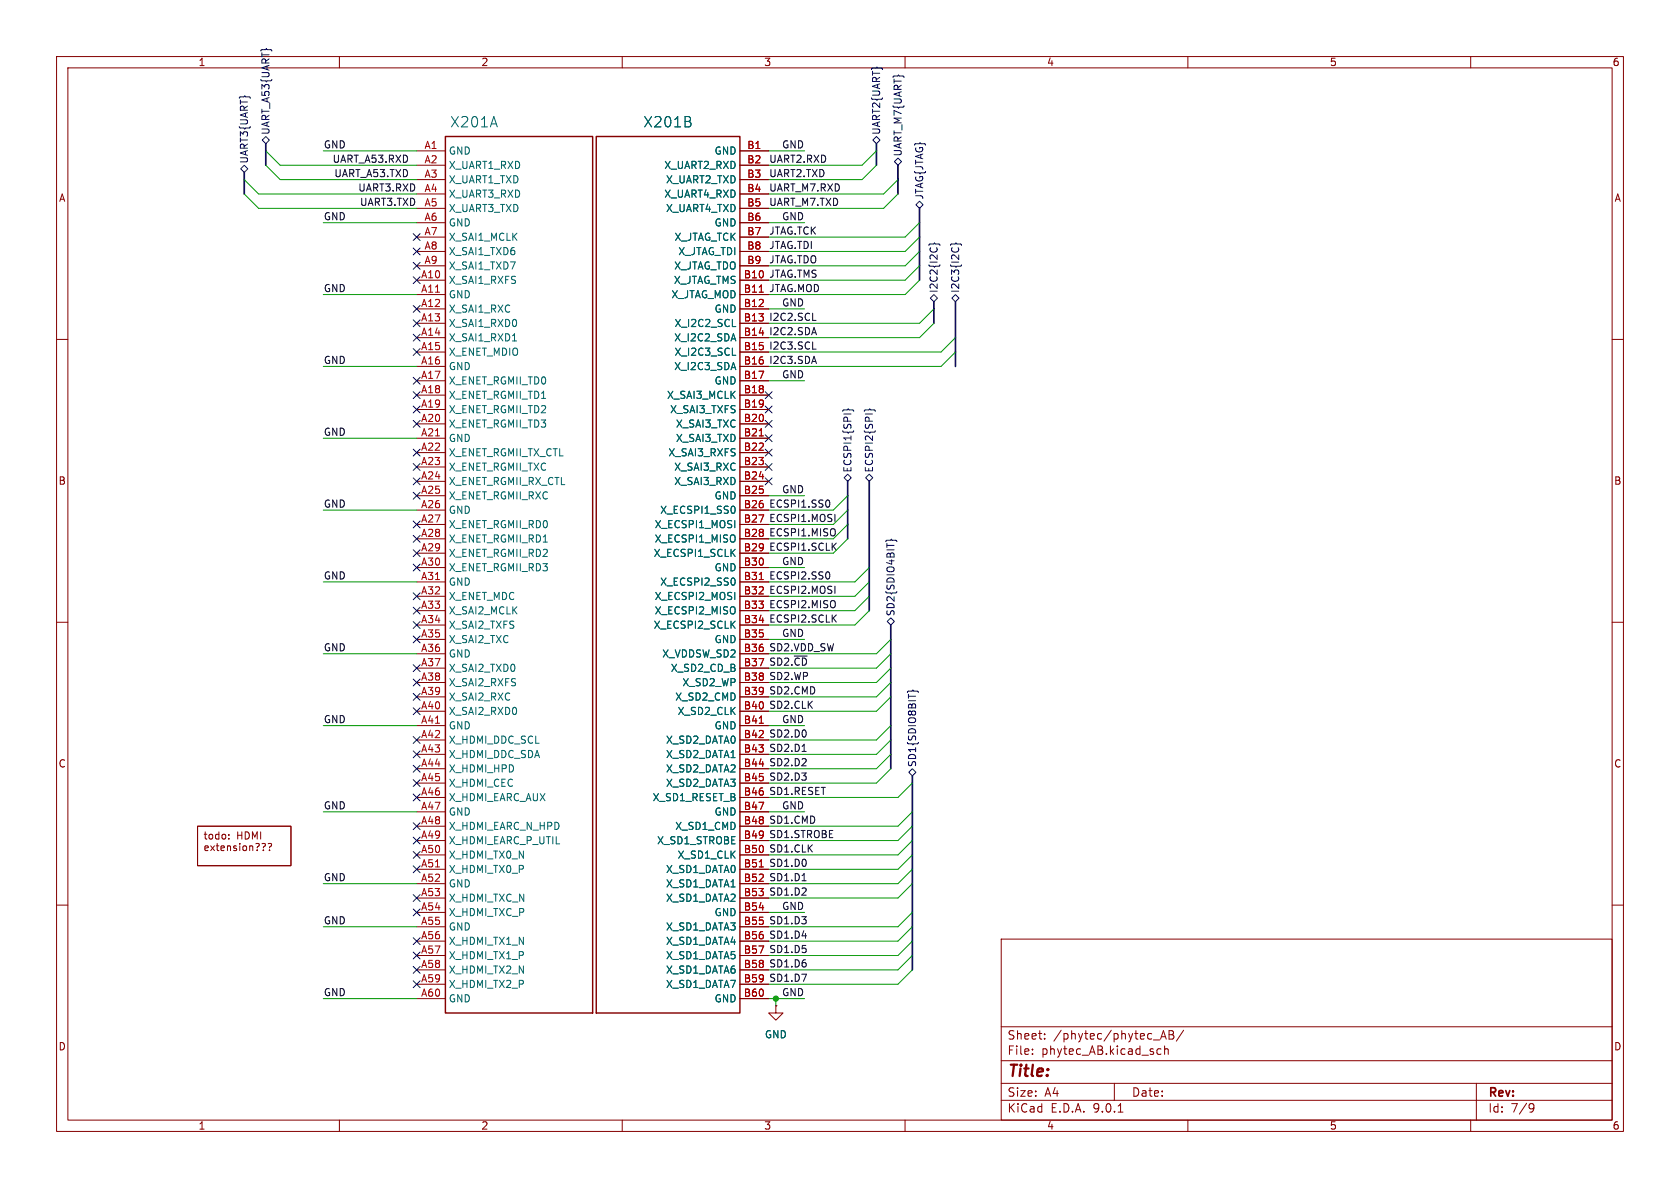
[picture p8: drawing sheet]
<svg xmlns="http://www.w3.org/2000/svg" width="297mm" height="210mm" viewBox="0 0 297 210" stroke-linecap="round" stroke-linejoin="round" font-family="sans-serif">
<g fill="none" stroke="#840000" stroke-width=".18">
<path d="M10 10h277v190h-277zM12 12h273v186h-273zM60 10v2M110 10v2M160 10v2M210 10v2M260 10v2M73.7 26.7h5M73.7 29.2h5M73.7 31.8h5M73.7 34.3h5M73.7 36.8h5"/>
<path d="M73.7 39.4h5M130.8 26.7h5.1M130.8 29.2h5.1M130.8 31.8h5.1M130.8 34.3h5.1M130.8 36.8h5.1M130.8 39.4h5.1M73.7 41.9h5M73.7 44.5h5M73.7 47h5M73.7 49.5h5M73.7 52.1h5"/>
<path d="M73.7 54.6h5M73.7 57.2h5M73.7 59.7h5M130.8 41.9h5.1M130.8 44.5h5.1M130.8 47h5.1M130.8 49.5h5.1M130.8 52.1h5.1M130.8 54.6h5.1M130.8 57.2h5.1M130.8 59.7h5.1M10 60h2"/>
<path d="M73.7 62.2h5M73.7 64.8h5M73.7 67.3h5M73.7 69.9h5M73.7 72.4h5M73.7 74.9h5M73.7 77.5h5M130.8 62.2h5.1M130.8 64.8h5.1M130.8 67.3h5.1M130.8 69.9h5.1M130.8 72.4h5.1"/>
<path d="M130.8 74.9h5.1M130.8 77.5h5.1M285 60h2M73.7 80h5M73.7 82.6h5M73.7 85.1h5M73.7 87.6h5M73.7 90.2h5M73.7 92.7h5M73.7 95.3h5M73.7 97.8h5M130.8 80h5.1"/>
<path d="M130.8 82.6h5.1M130.8 85.1h5.1M130.8 87.6h5.1M130.8 90.2h5.1M130.8 92.7h5.1M130.8 95.3h5.1M130.8 97.8h5.1M10 110h2M73.7 100.3h5M73.7 102.9h5M73.7 105.4h5M73.7 108h5"/>
<path d="M73.7 110.5h5M73.7 113h5M73.7 115.6h5M73.7 118.1h5M130.8 100.3h5.1M130.8 102.9h5.1M130.8 105.4h5.1M130.8 108h5.1M130.8 110.5h5.1M130.8 113h5.1M130.8 115.6h5.1M130.8 118.1h5.1"/>
<path d="M285 110h2M73.7 120.7h5M73.7 123.2h5M73.7 125.7h5M73.7 128.3h5M73.7 130.8h5M73.7 133.4h5M73.7 135.9h5M73.7 138.4h5M130.8 120.7h5.1M130.8 123.2h5.1M130.8 125.7h5.1"/>
<path d="M130.8 128.3h5.1M130.8 130.8h5.1M130.8 133.4h5.1M130.8 135.9h5.1M130.8 138.4h5.1M34.9 146.1h16.5v6.9h-16.5zM40.5 148.2v.1M40.5 147.5v.2M46.9 149.2v.3M47.4 149.2l.4-.1 .2 .2-.4 .6M47.6 150.2v.2M73.7 141h5"/>
<path d="M73.7 143.5h5M73.7 146.1h5M73.7 148.6h5M73.7 151.1h5M73.7 153.7h5M73.7 156.2h5M73.7 158.8h5M130.8 141h5.1M130.8 143.5h5.1M130.8 146.1h5.1M130.8 148.6h5.1M130.8 151.1h5.1"/>
<path d="M130.8 153.7h5.1M130.8 156.2h5.1M130.8 158.8h5.1M10 160h2M73.7 161.3h5M73.7 163.8h5M73.7 166.4h5M73.7 168.9h5M73.7 171.5h5M73.7 174h5M73.7 176.5h5M130.8 161.3h5.1"/>
<path d="M130.8 163.8h5.1M130.8 166.4h5.1M130.8 168.9h5.1M130.8 171.5h5.1M130.8 174h5.1M130.8 176.5h5.1M137.2 177.8v1.3h1.2l-1.2 1.2-1.3-1.2h1.3M137.2 177.8h.1M177 166h108v32h-108zM285 160h2M60 198v2M110 198v2"/>
<path d="M160 198v2M177 194.5h108M177 191.5h108M177 187.5h108M177 181.5h108M182.5 186.3v.1M182.5 185.5v.1M184.7 183.6v.1M184.7 182.8v.1M197 191.5v3M197.7 196.6h.8M203.9 183.8h1.1"/>
<path d="M204.6 186.3l.2 .1 .4-.1M205.2 183.7l.5-1.5 .5 1.5M205.2 185.5l-.4-.1-.2 .1M205.3 183.3h.7M205.9 185.5l.2-.1 .4 .1v.9M205.9 184.9v1.5M206.7 182.2h.5l.2 .1 .1 .3-.3 .3a.4 .4 0 0 1 .3 .4 .4 .4 0 0 1-.3 .4h-.5zM206.7 182.9h.5M209.2 182.1l-1.2 2M210 198v2M260 198v2M261 191.5v6.5"/>
<path d="M270.6 195.1l.5 .1a.99 .99 0 0 1-.4 1.4h-.2M271.2 195.7l-.3 .3h-.3"/>
</g>
<path d="M78.7 24.1h26.1v155h-26.1zM105.4 24.1h25.4v155h-25.4z" fill="none" stroke="#840000" stroke-width=".25"/>
<path d="M122.1 21.6v.7M129.5 57.7h.6M90.6 60.3h.7M129.5 62.8h.6M129.9 89.7v.8M129.9 102.4v.8" fill="none" stroke="#006464" stroke-width=".18"/>
<path d="M134.2 51.7h.8M134.2 77.1h.8M134.2 102.5h.8M134.2 127.9h.8M134.2 153.3h.8" fill="none" stroke="#a90000" stroke-width=".18"/>
<g fill="none" stroke="#000084" stroke-width=".18">
<path d="M42.5 29.8l.7-.6 .6 .6-.6 .7zM46.4 24.8l.6-.7 .6 .7-.6 .6zM154.3 24.8l.6-.7 .7 .7-.7 .6zM158.7 27.9l.7 .7-.7 .6-.6-.6zM161.9 36.2l.7-.6 .6 .6-.6 .6zM73.1 48.9l1.2 1.2M73.1 46.4l1.2 1.2M73.1 43.8l1.2 1.3M73.1 41.3l1.2 1.2M73.1 56.5l1.2 1.3M73.1 54l1.2 1.2M73.1 59.1l1.2 1.2"/>
<path d="M74.3 48.9l-1.2 1.2M74.3 46.4l-1.2 1.2M74.3 43.8l-1.2 1.3M74.3 41.3l-1.2 1.2M74.3 56.5l-1.2 1.3M74.3 54l-1.2 1.2M74.3 59.1l-1.2 1.2M164.2 43.4l.2-.3h.6l.2-.2 .2 .2h.6l.2 .3M164.5 52.7l.6-.6 .6 .6-.6 .6zM168 43.4l.2-.3h.6l.2-.2 .2 .2h.6l.2 .3M168.3 52.7l.6-.6 .6 .6-.6 .6zM73.1 71.8l1.2 1.2"/>
<path d="M73.1 61.6l1.2 1.2M73.1 66.7l1.2 1.2M73.1 69.2l1.2 1.3M73.1 74.3l1.2 1.2M73.1 79.4l1.2 1.2M74.3 71.8l-1.2 1.2M74.3 61.6l-1.2 1.2M74.3 66.7l-1.2 1.2M74.3 69.2l-1.2 1.3M74.3 74.3l-1.2 1.2M74.3 79.4l-1.2 1.2M135.3 71.8l1.2 1.2"/>
<path d="M135.3 74.3l1.2 1.2M135.3 79.4l1.2 1.2M135.3 69.2l1.2 1.3M135.3 76.9l1.2 1.2M136.5 71.8l-1.2 1.2M136.5 74.3l-1.2 1.2M136.5 79.4l-1.2 1.2M136.5 69.2l-1.2 1.3M136.5 76.9l-1.2 1.2M149 72.7l.2-.2h.6l.2-.2 .1 .2h.6l.2 .2M152.8 72.7l.2-.2h.6l.2-.2 .1 .2h.7l.1 .2M73.1 87l1.2 1.2"/>
<path d="M73.1 84.5l1.2 1.2M73.1 92.1l1.2 1.2M73.1 94.6l1.2 1.3M73.1 97.2l1.2 1.2M73.1 99.7l1.2 1.2M73.1 81.9l1.2 1.3M74.3 87l-1.2 1.2M74.3 84.5l-1.2 1.2M74.3 92.1l-1.2 1.2M74.3 94.6l-1.2 1.3M74.3 97.2l-1.2 1.2M74.3 99.7l-1.2 1.2"/>
<path d="M74.3 81.9l-1.2 1.3M135.3 81.9l1.2 1.3M135.3 84.5l1.2 1.2M136.5 81.9l-1.2 1.3M136.5 84.5l-1.2 1.2M149.2 84.5l.7-.7 .6 .7-.6 .6zM153 84.5l.7-.7 .6 .7-.6 .6zM156.6 95.7l.2-.2h.6l.2-.2 .2 .2h.6l.1 .2M73.1 117.5l1.2 1.2M73.1 107.3l1.2 1.3M73.1 112.4l1.2 1.2M73.1 109.9l1.2 1.2"/>
<path d="M73.1 104.8l1.2 1.2M74.3 117.5l-1.2 1.2M74.3 107.3l-1.2 1.3M74.3 112.4l-1.2 1.2M74.3 109.9l-1.2 1.2M74.3 104.8l-1.2 1.2M156.8 109.9l.7-.7 .6 .7-.6 .6zM73.1 125.1l1.2 1.2M73.1 122.6l1.2 1.2M73.1 120l1.2 1.3M73.1 130.2l1.2 1.2M73.1 135.3l1.2 1.2"/>
<path d="M73.1 132.7l1.2 1.3M73.1 137.8l1.2 1.2M74.3 125.1l-1.2 1.2M74.3 122.6l-1.2 1.2M74.3 120l-1.2 1.3M74.3 130.2l-1.2 1.2M74.3 135.3l-1.2 1.2M74.3 132.7l-1.2 1.3M74.3 137.8l-1.2 1.2M160.4 122.4l.2-.2h.6l.2-.2 .2 .2h.6l.2 .2M160.7 136.5l.6-.6 .6 .6-.6 .7zM73.1 148l1.2 1.2"/>
<path d="M73.1 150.5l1.2 1.2M73.1 153.1l1.2 1.2M73.1 158.1l1.2 1.3M73.1 140.4l1.2 1.2M73.1 145.4l1.2 1.3M74.3 148l-1.2 1.2M74.3 150.5l-1.2 1.2M74.3 153.1l-1.2 1.2M74.3 158.1l-1.2 1.3M74.3 140.4l-1.2 1.2M74.3 145.4l-1.2 1.3M73.1 160.7l1.2 1.2"/>
<path d="M73.1 173.4l1.2 1.2M73.1 170.8l1.2 1.3M73.1 168.3l1.2 1.2M73.1 165.8l1.2 1.2M74.3 160.7l-1.2 1.2M74.3 173.4l-1.2 1.2M74.3 170.8l-1.2 1.3M74.3 168.3l-1.2 1.2M74.3 165.8l-1.2 1.2"/>
</g>
<path d="M143.7 56.6h.6M143.7 61.7h.6M146.5 88.4l.2 .5-.2 .7M146.5 101.1l.2 .5-.2 .7M141.8 132.8h.7M141.8 155.7h.7" fill="none" stroke="#0f0f0f" stroke-width=".18"/>
<path d="M43.2 30.5v3.8M47 25.4v3.8M154.9 25.4v3.8M158.7 29.2v5.1M162.6 36.8v12.7M165.1 53.3v3.9M168.9 53.3v11.5M149.9 85.1v10.2M153.7 85.1v22.9M157.5 110.5v25.4M161.3 137.2v34.3" fill="none" stroke="#000084" stroke-width=".3"/>
<g fill="none" stroke="#009600" stroke-width=".18">
<path d="M43.2 34.3l2.5 2.5h28M43.2 31.8l2.5 2.5h28M47 29.2l2.5 2.6h24.2M47 26.7l2.5 2.5h24.2M57.1 39.4h16.6M57.1 26.7h16.6M135.9 39.4h6.3M135.9 26.7h6.3M154.9 29.2l-2.5 2.6h-16.5M154.9 26.7l-2.5 2.5h-16.5M158.7 34.3l-2.5 2.5h-20.3M158.7 31.8l-2.5 2.5h-20.3"/>
<path d="M162.6 39.4l-2.6 2.5h-24.1M57.1 52.1h16.6M135.9 54.6h6.3M162.6 41.9l-2.6 2.6h-24.1M162.6 49.5l-2.6 2.6h-24.1M162.6 44.5l-2.6 2.5h-24.1M162.6 47l-2.6 2.5h-24.1M165.1 54.6l-2.5 2.6h-26.7M165.1 57.2l-2.5 2.5h-26.7M168.9 59.7l-2.5 2.5h-30.5M57.1 64.8h16.6M57.1 77.5h16.6"/>
<path d="M135.9 67.3h6.3M168.9 62.2l-2.5 2.6h-30.5M57.1 90.2h16.6M135.9 87.6h6.3M149.9 95.3l-2.6 2.5h-11.4M149.9 87.6l-2.6 2.6h-11.4M149.9 92.7l-2.6 2.6h-11.4M149.9 90.2l-2.6 2.5h-11.4M57.1 102.9h16.6M57.1 115.6h16.6M135.9 113h6.3M135.9 100.3h6.3"/>
<path d="M153.7 100.3l-2.6 2.6h-15.2M153.7 102.9l-2.6 2.5h-15.2M153.7 105.4l-2.6 2.6h-15.2M153.7 108l-2.6 2.5h-15.2M157.5 113l-2.6 2.6h-19M157.5 115.6l-2.6 2.5h-19M157.5 118.1l-2.6 2.6h-19M57.1 128.3h16.6M135.9 128.3h6.3M157.5 130.8l-2.6 2.6h-19M157.5 128.3l-2.6 2.5h-19M157.5 120.7l-2.6 2.5h-19"/>
<path d="M157.5 133.4l-2.6 2.5h-19M157.5 135.9l-2.6 2.5h-19M157.5 123.2l-2.6 2.5h-19M161.3 138.4l-2.6 2.6h-22.8M57.1 156.2h16.6M57.1 143.5h16.6M135.9 143.5h6.3M161.3 153.7l-2.6 2.5h-22.8M161.3 151.1l-2.6 2.6h-22.8M161.3 156.2l-2.6 2.6h-22.8M161.3 148.6l-2.6 2.5h-22.8M161.3 146.1l-2.6 2.5h-22.8"/>
<path d="M161.3 143.5l-2.6 2.6h-22.8M57.1 163.8h16.6M57.1 176.5h16.6M135.9 161.3h6.3M135.9 176.5h6.3M137.2 176.5v1.3M161.3 161.3l-2.6 2.5h-22.8M161.3 163.8l-2.6 2.6h-22.8M161.3 168.9l-2.6 2.6h-22.8M161.3 171.5l-2.6 2.5h-22.8M161.3 166.4l-2.6 2.5h-22.8"/>
</g>
<circle cx="137.2" cy="176.5" r=".46" fill="#009600" stroke="#009600" stroke-width=".18"/>
<text font-size="2.8" fill="#840000" x="178" y="190.9">Title:</text>
<g font-size="2.5" fill="#006464">
<text x="79.5" y="22.7">X201A</text>
<text x="113.7" y="22.7">X201B</text>
</g>
<g font-size="2.1" fill="#840000">
<text x="178" y="184">Sheet:</text>
<text x="186.2" y="184">/phytec/phytec_AB/</text>
<text x="178" y="186.7">File:</text>
<text x="184.1" y="186.7">phytec_AB.kicad_sch</text>
<text x="178" y="196.9">KiCad</text>
<text x="178" y="194.1">Size:</text>
<text x="184.7" y="194.1">A4</text>
<text x="185.7" y="196.9">E.D.A.</text>
<text x="193.3" y="196.9">9.0.1</text>
<text x="200" y="194.1">Date:</text>
<text x="263" y="194.3">Rev:</text>
<text x="263" y="196.9">Id:</text>
<text x="267.1" y="196.9">7/9</text>
</g>
<g font-size="1.8" fill="#840000">
<text x="35" y="11.9">1</text>
<text x="85" y="11.9">2</text>
<text x="135" y="11.9">3</text>
<text x="185" y="11.9">4</text>
<text x="235" y="11.9">5</text>
<text x="285" y="11.9">6</text>
<text x="10.3" y="35.9">A</text>
<text x="285.3" y="35.9">A</text>
<text x="10.3" y="85.9">B</text>
<text x="285.3" y="85.9">B</text>
<text x="10.3" y="135.9">C</text>
<text x="285.3" y="135.9">C</text>
<text x="35.9" y="148.7">todo:</text>
<text x="41.8" y="148.7">HDMI</text>
<text x="35.9" y="150.8">extension???</text>
<text x="10.3" y="185.9">D</text>
<text x="285.3" y="185.9">D</text>
<text x="35" y="199.9">1</text>
<text x="85" y="199.9">2</text>
<text x="135" y="199.9">3</text>
<text x="185" y="199.9">4</text>
<text x="235" y="199.9">5</text>
<text x="285" y="199.9">6</text>
</g>
<g font-size="1.8" fill="#000084">
<text x="47.9" y="23.9" transform="rotate(-90 47.9 23.9)">UART_A53{UART}</text>
<text x="155.8" y="23.9" transform="rotate(-90 155.8 23.9)">UART2{UART}</text>
<text x="44" y="29" transform="rotate(-90 44 29)">UART3{UART}</text>
<text x="159.6" y="27.7" transform="rotate(-90 159.6 27.7)">UART_M7{UART}</text>
<text x="163.4" y="35.4" transform="rotate(-90 163.4 35.4)">JTAG{JTAG}</text>
<text x="166" y="51.9" transform="rotate(-90 166 51.9)">I2C2{I2C}</text>
<text x="169.8" y="51.9" transform="rotate(-90 169.8 51.9)">I2C3{I2C}</text>
<text x="150.7" y="83.6" transform="rotate(-90 150.7 83.6)">ECSPI1{SPI}</text>
<text x="154.5" y="83.6" transform="rotate(-90 154.5 83.6)">ECSPI2{SPI}</text>
<text x="158.3" y="109" transform="rotate(-90 158.3 109)">SD2{SDIO4BIT}</text>
<text x="162.2" y="135.7" transform="rotate(-90 162.2 135.7)">SD1{SDIO8BIT}</text>
</g>
<g font-size="1.8" fill="#0f0f0f">
<text x="57.1" y="26.3">GND</text>
<text x="58.7" y="28.9">UART_A53.RXD</text>
<text x="135.9" y="28.9">UART2.RXD</text>
<text x="138.2" y="26.3">GND</text>
<text x="59" y="31.4">UART_A53.TXD</text>
<text x="63.2" y="33.9">UART3.RXD</text>
<text x="135.9" y="31.4">UART2.TXD</text>
<text x="135.9" y="33.9">UART_M7.RXD</text>
<text x="57.1" y="39">GND</text>
<text x="63.5" y="36.5">UART3.TXD</text>
<text x="135.9" y="41.6">JTAG.TCK</text>
<text x="135.9" y="36.5">UART_M7.TXD</text>
<text x="138.2" y="39">GND</text>
<text x="135.9" y="46.6">JTAG.TDO</text>
<text x="135.9" y="44.1">JTAG.TDI</text>
<text x="57.1" y="51.7">GND</text>
<text x="135.9" y="49.2">JTAG.TMS</text>
<text x="135.9" y="51.7">JTAG.MOD</text>
<text x="135.9" y="59.3">I2C2.SDA</text>
<text x="135.9" y="56.8">I2C2.SCL</text>
<text x="138.2" y="54.3">GND</text>
<text x="57.1" y="64.4">GND</text>
<text x="135.9" y="61.9">I2C3.SCL</text>
<text x="135.9" y="64.4">I2C3.SDA</text>
<text x="138.2" y="67">GND</text>
<text x="57.1" y="77.1">GND</text>
<text x="57.1" y="89.8">GND</text>
<text x="135.9" y="89.8">ECSPI1.SS0</text>
<text x="138.2" y="87.3">GND</text>
<text x="135.9" y="92.4">ECSPI1.MOSI</text>
<text x="135.9" y="94.9">ECSPI1.MISO</text>
<text x="135.9" y="97.4">ECSPI1.SCLK</text>
<text x="138.2" y="100">GND</text>
<text x="57.1" y="102.5">GND</text>
<text x="135.9" y="105.1">ECSPI2.MOSI</text>
<text x="135.9" y="102.5">ECSPI2.SS0</text>
<text x="135.9" y="107.6">ECSPI2.MISO</text>
<text x="135.9" y="110.1">ECSPI2.SCLK</text>
<text x="138.2" y="112.7">GND</text>
<text x="57.1" y="115.2">GND</text>
<text x="135.9" y="115.2">SD2.VDD_SW</text>
<text x="135.9" y="117.8">SD2.~{CD}</text>
<text x="135.9" y="122.8">SD2.CMD</text>
<text x="135.9" y="120.3">SD2.WP</text>
<text x="135.9" y="125.4">SD2.CLK</text>
<text x="57.1" y="127.9">GND</text>
<text x="135.9" y="130.5">SD2.D0</text>
<text x="138.2" y="127.9">GND</text>
<text x="135.9" y="133">SD2.D1</text>
<text x="135.9" y="135.5">SD2.D2</text>
<text x="57.1" y="143.2">GND</text>
<text x="135.9" y="140.6">SD1.RESET</text>
<text x="135.9" y="138.1">SD2.D3</text>
<text x="138.2" y="143.2">GND</text>
<text x="135.9" y="145.7">SD1.CMD</text>
<text x="135.9" y="148.2">SD1.STROBE</text>
<text x="57.1" y="155.9">GND</text>
<text x="135.9" y="150.8">SD1.CLK</text>
<text x="135.9" y="153.3">SD1.D0</text>
<text x="135.9" y="155.9">SD1.D1</text>
<text x="135.9" y="158.4">SD1.D2</text>
<text x="138.2" y="160.9">GND</text>
<text x="57.1" y="163.5">GND</text>
<text x="135.9" y="163.5">SD1.D3</text>
<text x="135.9" y="166">SD1.D4</text>
<text x="135.9" y="173.6">SD1.D7</text>
<text x="135.9" y="171.1">SD1.D6</text>
<text x="135.9" y="168.6">SD1.D5</text>
<text x="57.1" y="176.2">GND</text>
<text x="138.2" y="176.2">GND</text>
</g>
<g font-size="1.8" fill="#a90000">
<text x="74.9" y="26.4">A1</text>
<text x="74.9" y="29">A2</text>
<text x="132" y="26.4">B1</text>
<text x="132" y="29">B2</text>
<text x="74.9" y="31.5">A3</text>
<text x="74.9" y="34">A4</text>
<text x="132" y="31.5">B3</text>
<text x="132" y="34">B4</text>
<text x="74.9" y="36.6">A5</text>
<text x="74.9" y="39.1">A6</text>
<text x="74.9" y="41.7">A7</text>
<text x="132" y="36.6">B5</text>
<text x="132" y="39.1">B6</text>
<text x="132" y="41.7">B7</text>
<text x="74.9" y="44.2">A8</text>
<text x="74.9" y="46.7">A9</text>
<text x="132" y="44.2">B8</text>
<text x="132" y="46.7">B9</text>
<text x="74.3" y="49.3">A10</text>
<text x="74.3" y="51.8">A11</text>
<text x="131.4" y="49.3">B10</text>
<text x="131.4" y="51.8">B11</text>
<text x="74.3" y="54.4">A12</text>
<text x="74.3" y="56.9">A13</text>
<text x="74.3" y="59.4">A14</text>
<text x="131.4" y="54.4">B12</text>
<text x="131.4" y="56.9">B13</text>
<text x="131.4" y="59.4">B14</text>
<text x="74.3" y="62">A15</text>
<text x="74.3" y="64.5">A16</text>
<text x="131.4" y="62">B15</text>
<text x="131.4" y="64.5">B16</text>
<text x="74.3" y="67.1">A17</text>
<text x="74.3" y="69.6">A18</text>
<text x="131.4" y="67.1">B17</text>
<text x="131.4" y="69.6">B18</text>
<text x="74.3" y="72.1">A19</text>
<text x="74.3" y="74.7">A20</text>
<text x="74.3" y="77.2">A21</text>
<text x="131.4" y="72.1">B19</text>
<text x="131.4" y="74.7">B20</text>
<text x="131.4" y="77.2">B21</text>
<text x="74.3" y="79.8">A22</text>
<text x="74.3" y="82.3">A23</text>
<text x="131.4" y="79.8">B22</text>
<text x="131.4" y="82.3">B23</text>
<text x="74.3" y="84.8">A24</text>
<text x="74.3" y="87.4">A25</text>
<text x="74.3" y="89.9">A26</text>
<text x="131.4" y="84.8">B24</text>
<text x="131.4" y="87.4">B25</text>
<text x="131.4" y="89.9">B26</text>
<text x="74.3" y="92.5">A27</text>
<text x="74.3" y="95">A28</text>
<text x="131.4" y="92.5">B27</text>
<text x="131.4" y="95">B28</text>
<text x="74.3" y="97.5">A29</text>
<text x="74.3" y="100.1">A30</text>
<text x="131.4" y="97.5">B29</text>
<text x="131.4" y="100.1">B30</text>
<text x="74.3" y="102.6">A31</text>
<text x="74.3" y="105.2">A32</text>
<text x="74.3" y="107.7">A33</text>
<text x="131.4" y="102.6">B31</text>
<text x="131.4" y="105.2">B32</text>
<text x="131.4" y="107.7">B33</text>
<text x="74.3" y="110.2">A34</text>
<text x="74.3" y="112.8">A35</text>
<text x="131.4" y="110.2">B34</text>
<text x="131.4" y="112.8">B35</text>
<text x="74.3" y="115.3">A36</text>
<text x="74.3" y="117.9">A37</text>
<text x="131.4" y="115.3">B36</text>
<text x="131.4" y="117.9">B37</text>
<text x="74.3" y="120.4">A38</text>
<text x="74.3" y="122.9">A39</text>
<text x="74.3" y="125.5">A40</text>
<text x="131.4" y="120.4">B38</text>
<text x="131.4" y="122.9">B39</text>
<text x="131.4" y="125.5">B40</text>
<text x="74.3" y="128">A41</text>
<text x="74.3" y="130.6">A42</text>
<text x="131.4" y="128">B41</text>
<text x="131.4" y="130.6">B42</text>
<text x="74.3" y="133.1">A43</text>
<text x="74.3" y="135.6">A44</text>
<text x="131.4" y="133.1">B43</text>
<text x="131.4" y="135.6">B44</text>
<text x="74.3" y="138.2">A45</text>
<text x="74.3" y="140.7">A46</text>
<text x="74.3" y="143.3">A47</text>
<text x="131.4" y="138.2">B45</text>
<text x="131.4" y="140.7">B46</text>
<text x="131.4" y="143.3">B47</text>
<text x="74.3" y="145.8">A48</text>
<text x="74.3" y="148.3">A49</text>
<text x="131.4" y="145.8">B48</text>
<text x="131.4" y="148.3">B49</text>
<text x="74.3" y="150.9">A50</text>
<text x="74.3" y="153.4">A51</text>
<text x="74.3" y="156">A52</text>
<text x="131.4" y="150.9">B50</text>
<text x="131.4" y="153.4">B51</text>
<text x="131.4" y="156">B52</text>
<text x="74.3" y="158.5">A53</text>
<text x="74.3" y="161">A54</text>
<text x="131.4" y="158.5">B53</text>
<text x="131.4" y="161">B54</text>
<text x="74.3" y="163.6">A55</text>
<text x="74.3" y="166.1">A56</text>
<text x="131.4" y="163.6">B55</text>
<text x="131.4" y="166.1">B56</text>
<text x="74.3" y="168.7">A57</text>
<text x="74.3" y="171.2">A58</text>
<text x="74.3" y="173.7">A59</text>
<text x="131.4" y="168.7">B57</text>
<text x="131.4" y="171.2">B58</text>
<text x="131.4" y="173.7">B59</text>
<text x="74.3" y="176.3">A60</text>
<text x="131.4" y="176.3">B60</text>
</g>
<g font-size="1.8" fill="#006464">
<text x="79.2" y="27.5">GND</text>
<text x="126.2" y="27.5">GND</text>
<text x="79.2" y="30.1">X_UART1_RXD</text>
<text x="79.2" y="32.6">X_UART1_TXD</text>
<text x="79.2" y="35.2">X_UART3_RXD</text>
<text x="117.3" y="30.1">X_UART2_RXD</text>
<text x="117.3" y="35.2">X_UART4_RXD</text>
<text x="117.6" y="32.6">X_UART2_TXD</text>
<text x="79.2" y="37.7">X_UART3_TXD</text>
<text x="79.2" y="40.2">GND</text>
<text x="117.6" y="37.7">X_UART4_TXD</text>
<text x="126.2" y="40.2">GND</text>
<text x="79.2" y="42.8">X_SAI1_MCLK</text>
<text x="79.2" y="45.3">X_SAI1_TXD6</text>
<text x="79.2" y="47.9">X_SAI1_TXD7</text>
<text x="119.1" y="47.9">X_JTAG_TDO</text>
<text x="119.2" y="42.8">X_JTAG_TCK</text>
<text x="119.8" y="45.3">X_JTAG_TDI</text>
<text x="79.2" y="50.4">X_SAI1_RXFS</text>
<text x="79.2" y="52.9">GND</text>
<text x="118.6" y="52.9">X_JTAG_MOD</text>
<text x="119" y="50.4">X_JTAG_TMS</text>
<text x="79.2" y="55.5">X_SAI1_RXC</text>
<text x="79.2" y="58">X_SAI1_RXD0</text>
<text x="119.2" y="58">X_I2C2_SCL</text>
<text x="126.2" y="55.5">GND</text>
<text x="79.2" y="60.6">X_SAI1_RXD1</text>
<text x="79.2" y="63.1">X_ENET_MDIO</text>
<text x="79.2" y="65.6">GND</text>
<text x="119.1" y="60.6">X_I2C2_SDA</text>
<text x="119.1" y="65.6">X_I2C3_SDA</text>
<text x="119.2" y="63.1">X_I2C3_SCL</text>
<text x="79.2" y="68.2">X_ENET_RGMII_TD0</text>
<text x="79.2" y="70.7">X_ENET_RGMII_TD1</text>
<text x="117.8" y="70.7">X_SAI3_MCLK</text>
<text x="126.2" y="68.2">GND</text>
<text x="79.2" y="73.3">X_ENET_RGMII_TD2</text>
<text x="79.2" y="75.8">X_ENET_RGMII_TD3</text>
<text x="118.4" y="73.3">X_SAI3_TXFS</text>
<text x="119.4" y="75.8">X_SAI3_TXC</text>
<text x="79.2" y="78.3">GND</text>
<text x="79.2" y="80.9">X_ENET_RGMII_TX_CTL</text>
<text x="79.2" y="83.4">X_ENET_RGMII_TXC</text>
<text x="118.1" y="80.9">X_SAI3_RXFS</text>
<text x="119.1" y="83.4">X_SAI3_RXC</text>
<text x="119.4" y="78.3">X_SAI3_TXD</text>
<text x="79.2" y="86">X_ENET_RGMII_RX_CTL</text>
<text x="79.2" y="88.5">X_ENET_RGMII_RXC</text>
<text x="119.1" y="86">X_SAI3_RXD</text>
<text x="126.2" y="88.5">GND</text>
<text x="79.2" y="91">GND</text>
<text x="79.2" y="93.6">X_ENET_RGMII_RD0</text>
<text x="115.6" y="93.6">X_ECSPI1_MOSI</text>
<text x="116.6" y="91">X_ECSPI1_SS0</text>
<text x="79.2" y="96.1">X_ENET_RGMII_RD1</text>
<text x="79.2" y="98.7">X_ENET_RGMII_RD2</text>
<text x="79.2" y="101.2">X_ENET_RGMII_RD3</text>
<text x="115.5" y="98.7">X_ECSPI1_SCLK</text>
<text x="115.6" y="96.1">X_ECSPI1_MISO</text>
<text x="126.2" y="101.2">GND</text>
<text x="79.2" y="103.7">GND</text>
<text x="79.2" y="106.3">X_ENET_MDC</text>
<text x="115.6" y="106.3">X_ECSPI2_MOSI</text>
<text x="116.6" y="103.7">X_ECSPI2_SS0</text>
<text x="79.2" y="108.8">X_SAI2_MCLK</text>
<text x="79.2" y="111.4">X_SAI2_TXFS</text>
<text x="79.2" y="113.9">X_SAI2_TXC</text>
<text x="115.5" y="111.4">X_ECSPI2_SCLK</text>
<text x="115.6" y="108.8">X_ECSPI2_MISO</text>
<text x="126.2" y="113.9">GND</text>
<text x="79.2" y="116.4">GND</text>
<text x="79.2" y="119">X_SAI2_TXD0</text>
<text x="117" y="116.4">X_VDDSW_SD2</text>
<text x="118.5" y="119">X_SD2_CD_B</text>
<text x="79.2" y="121.5">X_SAI2_RXFS</text>
<text x="79.2" y="124.1">X_SAI2_RXC</text>
<text x="119.3" y="124.1">X_SD2_CMD</text>
<text x="120.5" y="121.5">X_SD2_WP</text>
<text x="79.2" y="126.6">X_SAI2_RXD0</text>
<text x="79.2" y="129.1">GND</text>
<text x="79.2" y="131.7">X_HDMI_DDC_SCL</text>
<text x="117.6" y="131.7">X_SD2_DATA0</text>
<text x="119.7" y="126.6">X_SD2_CLK</text>
<text x="126.2" y="129.1">GND</text>
<text x="79.2" y="134.2">X_HDMI_DDC_SDA</text>
<text x="79.2" y="136.8">X_HDMI_HPD</text>
<text x="117.6" y="134.2">X_SD2_DATA1</text>
<text x="117.6" y="136.8">X_SD2_DATA2</text>
<text x="79.2" y="139.3">X_HDMI_CEC</text>
<text x="79.2" y="141.8">X_HDMI_EARC_AUX</text>
<text x="115.3" y="141.8">X_SD1_RESET_B</text>
<text x="117.6" y="139.3">X_SD2_DATA3</text>
<text x="79.2" y="144.4">GND</text>
<text x="79.2" y="146.9">X_HDMI_EARC_N_HPD</text>
<text x="79.2" y="149.5">X_HDMI_EARC_P_UTIL</text>
<text x="116.1" y="149.5">X_SD1_STROBE</text>
<text x="119.3" y="146.9">X_SD1_CMD</text>
<text x="126.2" y="144.4">GND</text>
<text x="79.2" y="152">X_HDMI_TX0_N</text>
<text x="79.2" y="154.5">X_HDMI_TX0_P</text>
<text x="117.6" y="154.5">X_SD1_DATA0</text>
<text x="119.7" y="152">X_SD1_CLK</text>
<text x="79.2" y="157.1">GND</text>
<text x="79.2" y="159.6">X_HDMI_TXC_N</text>
<text x="117.6" y="157.1">X_SD1_DATA1</text>
<text x="117.6" y="159.6">X_SD1_DATA2</text>
<text x="79.2" y="162.2">X_HDMI_TXC_P</text>
<text x="79.2" y="164.7">GND</text>
<text x="79.2" y="167.2">X_HDMI_TX1_N</text>
<text x="117.6" y="164.7">X_SD1_DATA3</text>
<text x="117.6" y="167.2">X_SD1_DATA4</text>
<text x="126.2" y="162.2">GND</text>
<text x="79.2" y="169.8">X_HDMI_TX1_P</text>
<text x="79.2" y="172.3">X_HDMI_TX2_N</text>
<text x="117.6" y="169.8">X_SD1_DATA5</text>
<text x="117.6" y="172.3">X_SD1_DATA6</text>
<text x="79.2" y="174.9">X_HDMI_TX2_P</text>
<text x="79.2" y="177.4">GND</text>
<text x="117.6" y="174.9">X_SD1_DATA7</text>
<text x="126.2" y="177.4">GND</text>
<text x="135.1" y="183.7">GND</text>
</g>
</svg>
